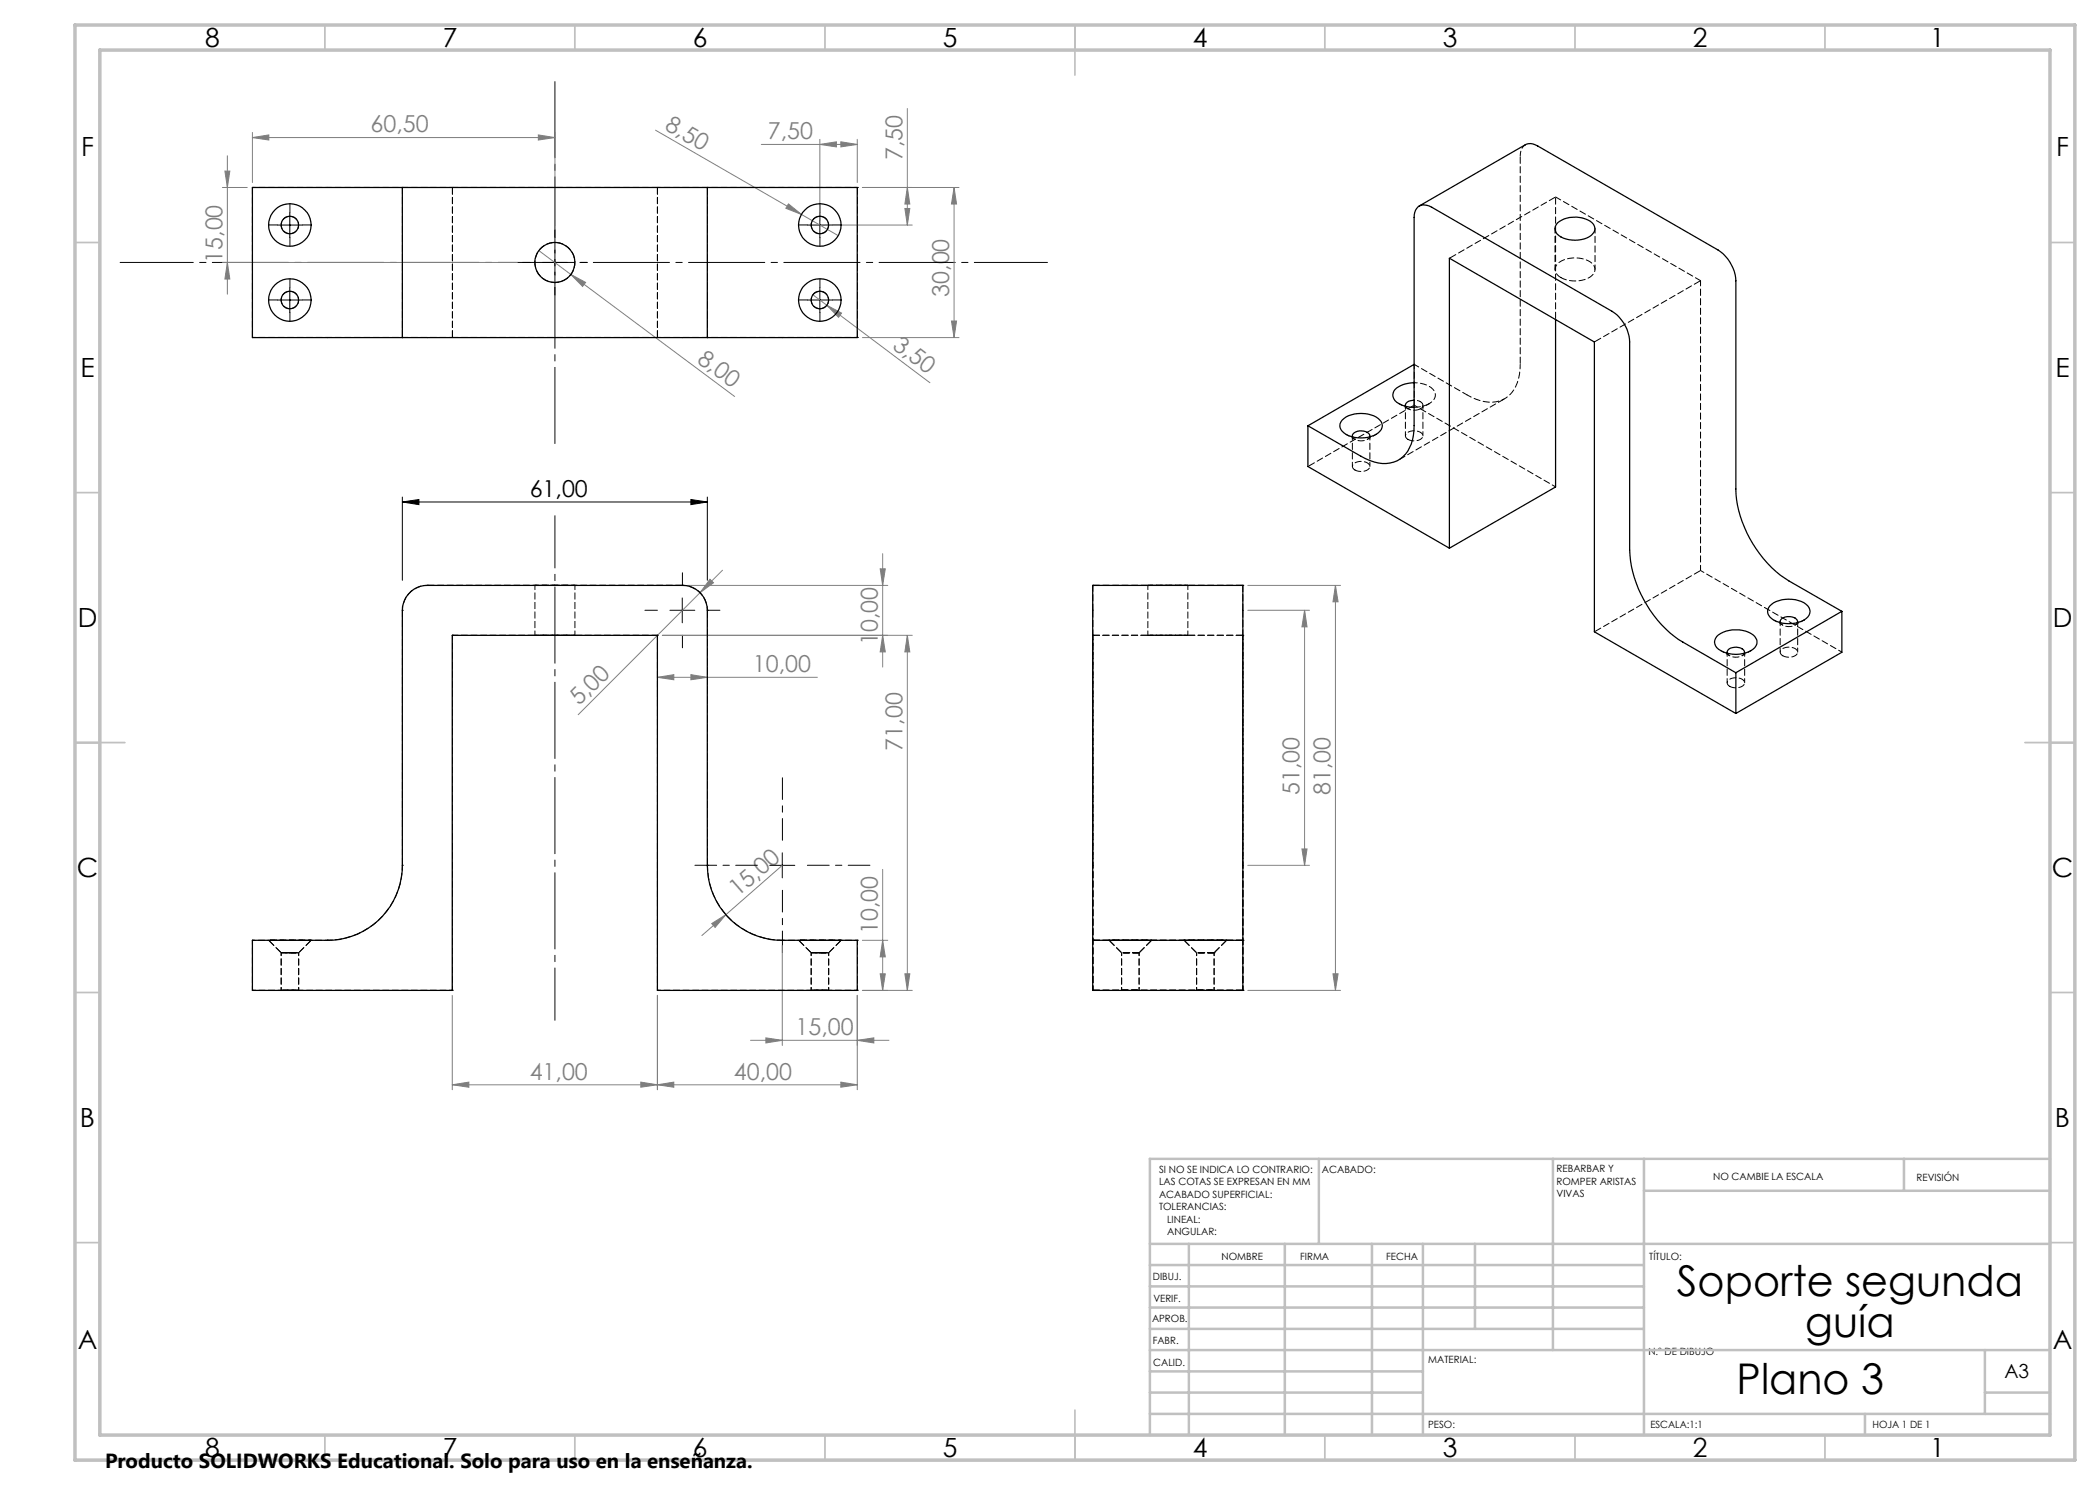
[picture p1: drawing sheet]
<svg xmlns="http://www.w3.org/2000/svg" width="420mm" height="297mm" viewBox="0 0 420 297" stroke-linecap="round" stroke-linejoin="round" font-family="sans-serif">
<g fill="none" stroke="#000" stroke-width=".2">
<path d="M55.5 45h5M58 42.5v5M58 57.5v5M108.5 52.5h5M111 50v5M161.5 45h5M164 42.5v5M164 57.5v5M55.5 60h5M161.5 60h5M80.5 99.4v16.7M138.2 99.9l3.3 .5-3.3 .5z"/>
<path d="M141.5 99.4v16.7M80.5 100.4l3.3-.5v1zM80.5 100.4h61M136.5 119.6v5M134 122.1h5M154 173.1h5M156.5 170.6v5"/>
</g>
<g fill="none" stroke="#808080" stroke-width=".2">
<path d="M44.5 37.5h5M45 34.2h1l-.5 3.3zM45.5 31.1v27.7M50.5 27.5l3.3-.5v1zM50.5 26.5v10M50.5 27.5h60.5M107.7 27l3.3 .5-3.3 .5zM111 26.5v18.5M131.1 26l36.5 21.1M152.3 28.9h19.1M164 28.9l3.3-.5v1zM164 27.9v16.1"/>
<path d="M168.2 28.4l3.2 .5-3.2 .5zM171.4 27.9v8.6M172.5 37.5h19.3M181.5 21.7v23.3M181.5 37.5l.5 3.3h-1zM190.8 37.5l.5 3.3h-1zM190.8 37.5v30M44.5 52.5h59M45.5 52.5l.5 3.3h-1zM107.8 50.1l39.1 29.2M114.2 54.9l2.9 1.6-.6 .8zM157.7 40.8l2.6 2.1-3.1-1.2z"/>
<path d="M162.6 58.9l23.4 17.6M165 45h17.5M181 41.7h1l-.5 3.3zM165.4 61.1l2.9 1.5-.6 .9zM172.5 67.5h19.3M190.3 64.2h1l-.5 3.3zM137.5 117.1h40.1M140 118.5l-24.4 24.4M142 115.8l.7 .8-2.7 1.9zM144.5 114l-4.5 4.5M176 113.8h1.1l-.6 3.3zM176.5 110.7v22.7"/>
<path d="M249.6 117.1h18.5M267.1 117.1l.5 3.3h-1zM267.1 117.1v81M131.5 135.5l3.3-.6v1.1zM131.5 135.5h32M138.2 134.9l3.3 .6-3.3 .5zM176.5 127.1l.6 3.3h-1.1zM181.5 127.1v71M181.5 127.1l.5 3.3h-1zM182.5 127.1h-50M249.6 122.1h12.3M260.9 122.1l.5 3.3h-1z"/>
<path d="M260.9 122.1v51M156.5 173.1l-11.3 9.8M176.5 173.9v24.2M249.6 173.1h12.3M260.4 169.8h1l-.5 3.3zM90.5 199.1v18.8M131.5 199.1v18.8M142.3 184.7l2.9-1.8-2.2 2.6zM145.2 182.9l-4.8 4.2M156.5 189.1v20M171.4 199.1l.1 18.8M172.5 188.1h5.1"/>
<path d="M176 194.8h1.1l-.6 3.3zM176.5 188.1l.6 3.3h-1.1zM181 194.8h1l-.5 3.3zM182.5 198.1h-10M249.6 198.1h18.5M266.6 194.8h1l-.5 3.3zM90.5 217l3.3-.6v1zM90.5 217h81M128.2 216.4l3.3 .6-3.3 .4zM131.5 217l3.3-.6v1zM150.1 208.1h27.7M153.2 207.6l3.3 .5-3.3 .5z"/>
<path d="M168.2 216.4l3.3 .6-3.3 .4zM171.4 208.1l3.4-.5v1z"/>
</g>
<g fill="none" stroke="#000" stroke-width=".2" stroke-dasharray="15.2 1.3 1.3 1.3">
<path d="M55.5 45h-1.8M55.5 60h-1.8M58 42.5v-1.8M58 47.5v1.7M58 57.5v-1.8M60.5 45h1.7M60.5 60h1.7M106 52.5h-1.5M111 47.5v-1.5M111 57.5v1.5M116 52.5h1.5M161.5 60h-1.8"/>
<path d="M161.5 45h-1.8M164 57.5v-1.8M164 42.5v-1.8M164 47.5v1.7M166.5 60h1.7M166.5 45h1.7M58 62.5v1.7M164 62.5v1.7M136.5 117.1v-2.5M131.5 122.1h-2.5M136.5 127.1v2.5M141.5 122.1h2.5"/>
</g>
<path d="M151.5 173.1h-12.5M156.5 168.1v-12.5M156.5 178.1v12.5M161.5 173.1h12.5" fill="none" stroke="#000" stroke-width=".2" stroke-dasharray="15.2 1.3 1.3 1.3" stroke-dashoffset="10.9"/>
<path d="M209.5 52.5h-185.5" fill="none" stroke="#000" stroke-width=".2" stroke-dasharray="15.2 1.3 1.3 1.3" stroke-dashoffset=".6"/>
<path d="M111 89v-73" fill="none" stroke="#000" stroke-width=".2" stroke-dasharray="15.2 1.3 1.3 1.3" stroke-dashoffset="-.3"/>
<path d="M111 204.1v-101" fill="none" stroke="#000" stroke-width=".2" stroke-dasharray="15.2 1.3 1.3 1.3" stroke-dashoffset="4.8"/>
<g fill="none" stroke="#c0c0c0" stroke-width=".35">
<path d="M65 5v5M115 5v5M165 5v5M215 5v10M265 5v5M315 5v5M365 5v5M15 48.5h5M410 48.5h5M15 98.5h5M410 98.5h5M15 148.5h10"/>
<path d="M405 148.5h10M15 198.5h5M410 198.5h5M15 248.5h5M410 248.5h5M65 287v5M115 287v5M165 287v5M215 282v10M265 287v5M315 287v5M365 287v5"/>
</g>
<g fill="none" stroke="#c0c0c0" stroke-width=".5">
<path d="M263.8 231.8v17M310.6 231.8v38.2M328.8 231.8v55.2M328.8 238.2h81.2M380.8 231.8v6.4M410 231.8h-180v55.2M230 248.8h180M230 257.3h98.8M230 253h98.8M237.8 248.8v38.2M257 248.8v38.2M274.4 248.8v38.2"/>
<path d="M284.6 248.8v38.2M295 248.8v17M230 265.8h98.8M230 261.5h98.8M230 278.5h54.6M230 274.3h54.6M230 270h180M397 278.5h13M397 270v12.8M230 282.8h180M373 282.8v4.2"/>
</g>
<path d="M15 5h400v287h-400zM20 10h390v277h-390z" fill="none" stroke="#c0c0c0" stroke-width=".7"/>
<path d="M80.5 100.4l3.3-.5v1zM138.2 99.9l3.3 .5-3.3 .5z" fill="#000"/>
<g fill="#808080">
<path d="M157.7 40.8l2.6 2.1-3.1-1.2z"/>
<path d="M142.3 184.7l2.9-1.8-2.2 2.6z"/>
<path d="M142 115.8l.7 .8-2.7 1.9z"/>
<path d="M165.4 61.1l2.9 1.5-.6 .9z"/>
<path d="M114.2 54.9l2.9 1.6-.6 .8z"/>
<path d="M171.4 208.1l3.4-.5v1zM153.2 207.6l3.3 .5-3.3 .5zM128.2 216.4l3.3 .6-3.3 .4zM90.5 217l3.3-.6v1zM107.7 27l3.3 .5-3.3 .5zM50.5 27.5l3.3-.5v1z"/>
<path d="M164 28.9l3.3-.5v1zM168.2 28.4l3.2 .5-3.2 .5z"/>
<path d="M131.5 217l3.3-.6v1zM168.2 216.4l3.3 .6-3.3 .4z"/>
<path d="M266.6 194.8h1l-.5 3.3zM267.1 117.1l.5 3.3h-1z"/>
<path d="M181 194.8h1l-.5 3.3zM181.5 127.1l.5 3.3h-1zM181 41.7h1l-.5 3.3zM181.5 37.5l.5 3.3h-1zM45.5 52.5l.5 3.3h-1zM45 34.2h1l-.5 3.3z"/>
<path d="M176.5 188.1l.6 3.3h-1.1zM176 194.8h1.1l-.6 3.3zM176 113.8h1.1l-.6 3.3zM176.5 127.1l.6 3.3h-1.1zM190.8 37.5l.5 3.3h-1zM190.3 64.2h1l-.5 3.3zM260.9 122.1l.5 3.3h-1zM260.4 169.8h1l-.5 3.3z"/>
<path d="M131.5 135.5l3.3-.6v1.1zM138.2 134.9l3.3 .6-3.3 .5z"/>
</g>
<g fill="none" stroke="#000" stroke-width=".25">
<path d="M80.5 37.5h61M80.5 37.5h-30v30h30M80.5 37.5v30M141.5 37.5h29.9v30h-29.9M141.5 37.5v30M283.8 41.2l21.5-12.3a2.45 2.45 0 0 1 2.3 .3l36 20.8a7.9 7.9 0 0 1 3.6 6.2v41.6a23.4 23.4 0 0 0 10.6 18.4l10.6 6.1M311.5 44.6a5.6 5.6 0 0 1 7.2 .3 1.82 1.82 0 0 1-1.2 2.7 6 6 0 0 1-6.1-.8 1.49 1.49 0 0 1 .1-2.2zM80.5 67.5h61M282.8 76.5a4.9 4.9 0 0 0-4 1.7 2.02 2.02 0 0 0 1.5 2.8l1.2 .3 1.3 .2M282.8 72.9l-21.2 12.3M311.1 63.9v33.5l-21.2 12.2M261.6 85.2l10.6 6.1a7.8 7.8 0 0 0 7.2 .9 7.5 7.5 0 0 0 3.4-7.1v-41.6a2.09 2.09 0 0 1 2.6-2.4l.9 .3 36.1 20.9a7.7 7.7 0 0 1 3.5 6.1v41.6a23.6 23.6 0 0 0 10.7 18.4l10.6 6.1"/>
<path d="M261.6 85.2v8.1l28.3 16.3M268.4 84a6 6 0 0 1 7.6 0 1.76 1.76 0 0 1-.8 2.9 6.2 6.2 0 0 1-6.8-.6 1.58 1.58 0 0 1 0-2.3zM270.5 87.4a.99 .99 0 0 1 1-1.1 1.99 1.99 0 0 1 2.5 .8l-.1 .3M282.8 80l-.3 .1a1.23 1.23 0 0 0-1.4 1.2M82.2 118.3a5.3 5.3 0 0 1 3.3-1.2h51a5 5 0 0 1 5 5v51a15 15 0 0 0 15 15h14.9v10h-39.9v-71h-41v71h-40v-10h15a15 15 0 0 0 15-15v-51a5.2 5.2 0 0 1 1.7-3.8zM289.9 109.6v-58l29 16.8v58l28.3 16.3M343.4 127.3a6.2 6.2 0 0 1 7.5 0 1.76 1.76 0 0 1-.7 2.8 6.2 6.2 0 0 1-6.8-.6 1.62 1.62 0 0 1 0-2.2zM345.4 130.7a1.15 1.15 0 0 1 1.5-1.2l1.2 .1a.89 .89 0 0 1 .8 1.1M347.2 134.5v8.2M354 121.2a6 6 0 0 1 7.6 0 1.81 1.81 0 0 1-.8 2.8 6.3 6.3 0 0 1-6.8-.6 1.58 1.58 0 0 1 0-2.2zM356.1 124.5l-.1-.1a1.74 1.74 0 0 1 2.3-1 1.12 1.12 0 0 1 1.2 1.1M368.4 122.3l-21.2 12.2"/>
<path d="M368.4 122.3v8.2l-21.2 12.2M218.5 188.1v-71h30.1v71M218.5 188.1h30.1M218.5 188.1v10h30.1v-10"/>
<circle cx="58" cy="60" r="1.75"/>
<circle cx="58" cy="45" r="4.3"/>
<circle cx="58" cy="45" r="1.75"/>
<circle cx="111" cy="52.5" r="4"/>
<circle cx="164" cy="45" r="4.2"/>
<circle cx="164" cy="60" r="1.75"/>
<circle cx="164" cy="45" r="1.75"/>
<circle cx="58" cy="60" r="4.3"/>
<circle cx="164" cy="60" r="4.2"/>
</g>
<g fill="none" stroke="#000" stroke-width=".2" stroke-dasharray="1.3 .6">
<path d="M50.5 37.5h.1M80.5 37.5h.1M90.5 37.5h.1M131.5 37.5h.1M141.5 37.5h.1M171.5 37.5h.1M50.5 67.5h.1M80.5 67.5h.1M90.5 67.5h.1M131.5 67.5h.1M141.5 67.5h.1M171.5 67.5h.1"/>
<path d="M271 94a2.33 2.33 0 0 0 2.9-.5 1.12 1.12 0 0 0-1.2-1.2 1.73 1.73 0 0 0-2.2 1l.5 .7M281.1 81.2a2.21 2.21 0 0 0 3.5 0 .79 .79 0 0 0-.5-.9M281.6 87.9a2.33 2.33 0 0 0 3-.6 1.12 1.12 0 0 0-1.2-1.1 1.73 1.73 0 0 0-2.3 1l.5 .7M285.8 80.7l-1.7 .6-1.3 .2M85.5 117.1h.1M136.5 117.1h.1M218.6 117.1v5M218.6 117.1h.1M248.6 117.1h.1M80.5 122.1h.1M90.5 127.1h.1M131.5 127.1h.1"/>
<path d="M141.5 122.1h.1M218.6 127.1h.1M248.6 127.1h.1M248.6 122.1v-5M345.9 137.3a2.33 2.33 0 0 0 3-.6 1.12 1.12 0 0 0-1.2-1.1 1.73 1.73 0 0 0-2.3 1l.5 .7M356.5 131.1a2.33 2.33 0 0 0 3-.5 1.12 1.12 0 0 0-1.2-1.1 1.73 1.73 0 0 0-2.3 1l.5 .6M80.5 173.1h.1M141.5 173.1h.1M50.5 188.1h.1M50.5 198.1h.1M58 198.1h1.7h-3.5h1.8M58 190.6h-1.8h3.5h-1.7"/>
<path d="M58.4 190.6h-2.2h3.5h-1.3M65.5 188.1h.1M90.5 198.1h.1M131.5 198.1h.1M156.5 188.1h.1M164 198.1h1.7h-3.5h1.8M164 190.6h-1.8h3.5h-1.7M164.4 190.6h-2.2h3.5h-1.3M171.5 188.1h.1M171.5 198.1h.1M218.6 198.1h.1M218.6 188.1h.1"/>
<path d="M224.3 198.1h3.5h-3.5M227.8 190.6h-3.5h3.5M239.3 198.1h3.5h-3.5M242.8 190.6h-3.5h3.5M242.8 190.6h.1M248.6 188.1h.1M248.6 198.1h.1"/>
</g>
<g fill="none" stroke="#000" stroke-width=".2" stroke-dasharray="1.3 .6" stroke-dashoffset=".7">
<path d="M282.8 76.5a4.7 4.7 0 0 1 4.1 1.7 1.78 1.78 0 0 1-1.1 2.5M56.2 190.6v7.5M59.7 198.1v-7.5M62.2 188.1h-8.5h8.5M162.2 190.6v7.5M165.7 198.1v-7.5M168.2 188.1h-8.5h8.5M224.3 190.6v7.5M226.1 188.1h-4.3h8.5h-4.2M227.8 198.1v-7.5M239.3 190.6v7.5M241.1 188.1h-4.3h8.5h-4.2"/>
<path d="M242.8 198.1v-7.5"/>
</g>
<path d="M304 31.2a2.46 2.46 0 0 1 1.1-2.3M111 117.1h4h-8h4M229.6 117.1h8h-8M111 127.1h4h-8h4M229.6 127.1h8h-8M141.5 173.1a15 15 0 0 0 15 15M65.5 188.1a15 15 0 0 0 15-15" fill="none" stroke="#000" stroke-width=".2" stroke-dasharray="1.3 .6" stroke-dashoffset=".3"/>
<path d="M111 56.5a4 4 0 0 0 3.6-5.8 4 4 0 0 0-6.8-.6 4 4 0 0 0 2.5 6.3l.7 .1M270.5 87.4a2.22 2.22 0 0 0 3.4 0M282.8 81l28.3 16.4M136.5 117.1a5 5 0 0 1 5 5M340.1 114.1l28.3 16.3M80.5 122.1a5 5 0 0 1 5-5M345.5 130.6a2.22 2.22 0 0 0 3.4 0M356.1 124.5a2.22 2.22 0 0 0 3.4 0" fill="none" stroke="#000" stroke-width=".2" stroke-dasharray="1.3 .6" stroke-dashoffset=".5"/>
<g fill="none" stroke="#000" stroke-width=".2" stroke-dasharray="1.3 .6" stroke-dashoffset=".4">
<path d="M311 45.7v8.2M319 53.9v-8.2M282.8 72.9v8.1M293.4 79a7.9 7.9 0 0 0 7.2 .9 6.7 6.7 0 0 0 3.4-6v-1M270.5 87.2v6.1M274 93.3v-6.1M281.1 81v6.2M284.6 87.2v-6.2M107 117.1v10M229.6 117.1v10M90.5 127.1v71M115 127.1v-10"/>
<path d="M218.6 127.1v71M237.6 127.1v-10M248.6 127.1v71M345.4 130.4v6.2M348.9 136.6v-6.2M356 124.3v6.1M359.5 130.4v-6.1M50.5 188.1v10M131.5 198.1v-71M171.5 198.1v-10M218.6 198.1v-71M218.6 198.1v-10"/>
<path d="M248.6 198.1v-71M248.6 188.1v10"/>
</g>
<path d="M218.6 173.1v15M50.5 188.1h15M171.5 188.1h-15M248.6 188.1v-15" fill="none" stroke="#000" stroke-width=".2" stroke-dasharray="1.3 .6" stroke-dashoffset=".8"/>
<path d="M131.5 37.5h-41M312.2 55.5a5.7 5.7 0 0 0 6.5-.7 1.75 1.75 0 0 0-1.1-2.7 5.9 5.9 0 0 0-6.1 .7 1.66 1.66 0 0 0 .7 2.7M340.1 56.1l-29-16.7M131.5 67.5h-41M131.5 127.1h-41" fill="none" stroke="#000" stroke-width=".2" stroke-dasharray="1.3 .6" stroke-dashoffset=".1"/>
<g fill="none" stroke="#000" stroke-width=".2" stroke-dasharray="1.3 .6" stroke-dashoffset="-.1">
<path d="M50.5 37.5v30M80.5 37.5v30M90.5 37.5v30M131.5 37.5v30M58 46.7a1.75 1.75 0 0 0 1.6-2.5 1.75 1.75 0 0 0-3-.3 1.75 1.75 0 0 0 1 2.8h.4M164 46.7a1.75 1.75 0 0 0 1.6-2.5 1.75 1.75 0 0 0-3-.3 1.75 1.75 0 0 0 1 2.8h.4M58 61.7a1.75 1.75 0 0 0 1.6-2.5 1.75 1.75 0 0 0-3-.3 1.75 1.75 0 0 0 1 2.8h.4M141.5 67.5v-30M164 61.7a1.75 1.75 0 0 0 1.6-2.5 1.75 1.75 0 0 0-3-.3 1.75 1.75 0 0 0 1 2.8h.4M171.5 67.5v-30M136.5 117.1h-51M248.6 117.1h-30"/>
<path d="M80.5 122.1v51M218.6 122.1v51M248.6 127.1h-30M248.6 122.1v51M141.5 173.1v-51M218.6 188.1h30M248.6 188.1h-30M248.6 198.1h-30"/>
</g>
<g fill="none" stroke="#000" stroke-width=".2" stroke-dasharray="1.3 .6" stroke-dashoffset=".6">
<path d="M50.5 37.5h40M131.5 37.5h40M50.5 67.5h40M131.5 67.5h40M269.2 86.9l1.8 1M273.5 87.9l1.7-1M279.8 80.7l1.8 1.1M284.1 80.3l-1.3-.3M284.1 81.8l1.7-1.1M344.2 130.1l1.7 1M348.4 131.1l1.8-1M354.8 124l1.7 1"/>
<path d="M359 125l1.8-1M50.5 198.1h40M131.5 198.1h40"/>
</g>
<g fill="none" stroke="#000" stroke-width=".2" stroke-dasharray="1.3 .6" stroke-dashoffset="-.2">
<path d="M304 31.2v41.7M311.1 39.4l-21.2 12.2M311.1 39.4v24.5M340.1 56.1l-21.2 12.3M279.7 92l21.2-12.3M282.8 81l-21.2 12.3M340.1 114.1l-21.2 12.3M53.7 188.1l2.5 2.5M59.7 190.6l2.5-2.5M159.7 188.1l2.5 2.5M165.7 190.6l2.5-2.5M221.8 188.1l2.5 2.5"/>
<path d="M227.8 190.6l2.5-2.5M236.8 188.1l2.5 2.5M242.8 190.6l2.5-2.5"/>
</g>
<path d="M282.8 72.9l10.6 6.1M340.1 114.1v-58" fill="none" stroke="#000" stroke-width=".2" stroke-dasharray="1.3 .6" stroke-dashoffset=".2"/>
<g font-size="8.5">
<text x="335.4" y="259.3">Soporte segunda</text>
<text x="361" y="267.4">guía</text>
<text x="347.3" y="278.7">Plano 3</text>
</g>
<g font-size="5.3">
<text x="41" y="9.5">8</text>
<text x="88.5" y="9.5">7</text>
<text x="138.5" y="9.5">6</text>
<text x="188.5" y="9.5">5</text>
<text x="238.5" y="9.5">4</text>
<text x="288.5" y="9.5">3</text>
<text x="338.5" y="9.5">2</text>
<text x="386" y="9.5">1</text>
<text x="16.2" y="31.2">F</text>
<text x="411.2" y="31.2">F</text>
<text x="16.1" y="75.5">E</text>
<text x="411.1" y="75.5">E</text>
<text x="15.5" y="125.5">D</text>
<text x="410.5" y="125.5">D</text>
<text x="15.4" y="175.5">C</text>
<text x="410.4" y="175.5">C</text>
<text x="16" y="225.5">B</text>
<text x="411" y="225.5">B</text>
<text x="15.5" y="269.7">A</text>
<text x="410.5" y="269.7">A</text>
<text x="41" y="291.5">8</text>
<text x="88.5" y="291.5">7</text>
<text x="138.5" y="291.5">6</text>
<text x="188.5" y="291.5">5</text>
<text x="238.5" y="291.5">4</text>
<text x="288.5" y="291.5">3</text>
<text x="338.5" y="291.5">2</text>
<text x="386" y="291.5">1</text>
</g>
<g font-size="4.7" fill="#808080">
<text x="74.1" y="26.5">60,50</text>
<text x="132.7" y="25.8" transform="rotate(30 132.7 25.8)">8,50</text>
<text x="153.6" y="27.8">7,50</text>
<text x="180.5" y="32" transform="rotate(-90 180.5 32)">7,50</text>
<text x="44.5" y="52.6" transform="rotate(-90 44.5 52.6)">15,00</text>
<text x="189.8" y="59.4" transform="rotate(-90 189.8 59.4)">30,00</text>
<text x="178.3" y="69.5" transform="rotate(37 178.3 69.5)">3,50</text>
<text x="139.3" y="72.3" transform="rotate(37 139.3 72.3)">8,00</text>
<text x="175.5" y="129" transform="rotate(-90 175.5 129)">10,00</text>
<text x="150.6" y="134.4">10,00</text>
<text x="115.8" y="141.3" transform="rotate(-45 115.8 141.3)">5,00</text>
<text x="180.5" y="150.1" transform="rotate(-90 180.5 150.1)">71,00</text>
<text x="259.9" y="159" transform="rotate(-90 259.9 159)">51,00</text>
<text x="266.1" y="159" transform="rotate(-90 266.1 159)">81,00</text>
<text x="147.6" y="179.5" transform="rotate(-41 147.6 179.5)">15,00</text>
<text x="175.5" y="186.8" transform="rotate(-90 175.5 186.8)">10,00</text>
<text x="159.1" y="207">15,00</text>
<text x="105.9" y="215.9">41,00</text>
<text x="146.8" y="215.9">40,00</text>
</g>
<text font-size="4.7" x="105.9" y="99.4">61,00</text>
<text font-size="4.1" x="21" y="293.7">Producto SOLIDWORKS Educational. Solo para uso en la enseñanza.</text>
<text font-size="3.9" x="400.9" y="275.5">A3</text>
<g font-size="2">
<text x="231.8" y="234.6">SI NO SE INDICA LO CONTRARIO:</text>
<text x="231.8" y="237.1">LAS COTAS SE EXPRESAN EN MM</text>
<text x="231.8" y="239.6">ACABADO SUPERFICIAL:</text>
<text x="264.4" y="234.6">ACABADO:</text>
<text x="311.3" y="234.5">REBARBAR Y</text>
<text x="311.3" y="237">ROMPER ARISTAS</text>
<text x="311.3" y="239.5">VIVAS</text>
<text x="342.6" y="236">NO CAMBIE LA ESCALA</text>
<text x="383.3" y="236.2">REVISIÓN</text>
<text x="231.8" y="242.1">TOLERANCIAS:</text>
<text x="233.4" y="244.6">LINEAL:</text>
<text x="233.4" y="247.1">ANGULAR:</text>
<text x="244.3" y="252">NOMBRE</text>
<text x="260" y="251.9">FIRMA</text>
<text x="277.2" y="251.9">FECHA</text>
<text x="329.9" y="251.9">TÍTULO:</text>
<text x="230.6" y="256.1">DIBUJ.</text>
<text x="230.7" y="260.3">VERIF.</text>
<text x="230.4" y="264.4">APROB.</text>
<text x="230.5" y="268.8">FABR.</text>
<text x="230.7" y="273.1">CALID.</text>
<text x="285.6" y="272.5">MATERIAL:</text>
<text x="329.7" y="271.1">N.º DE DIBUJO</text>
<text x="285.6" y="285.5">PESO:</text>
<text x="330.1" y="285.6">ESCALA:1:1</text>
<text x="374.5" y="285.6">HOJA 1 DE 1</text>
</g>
</svg>
